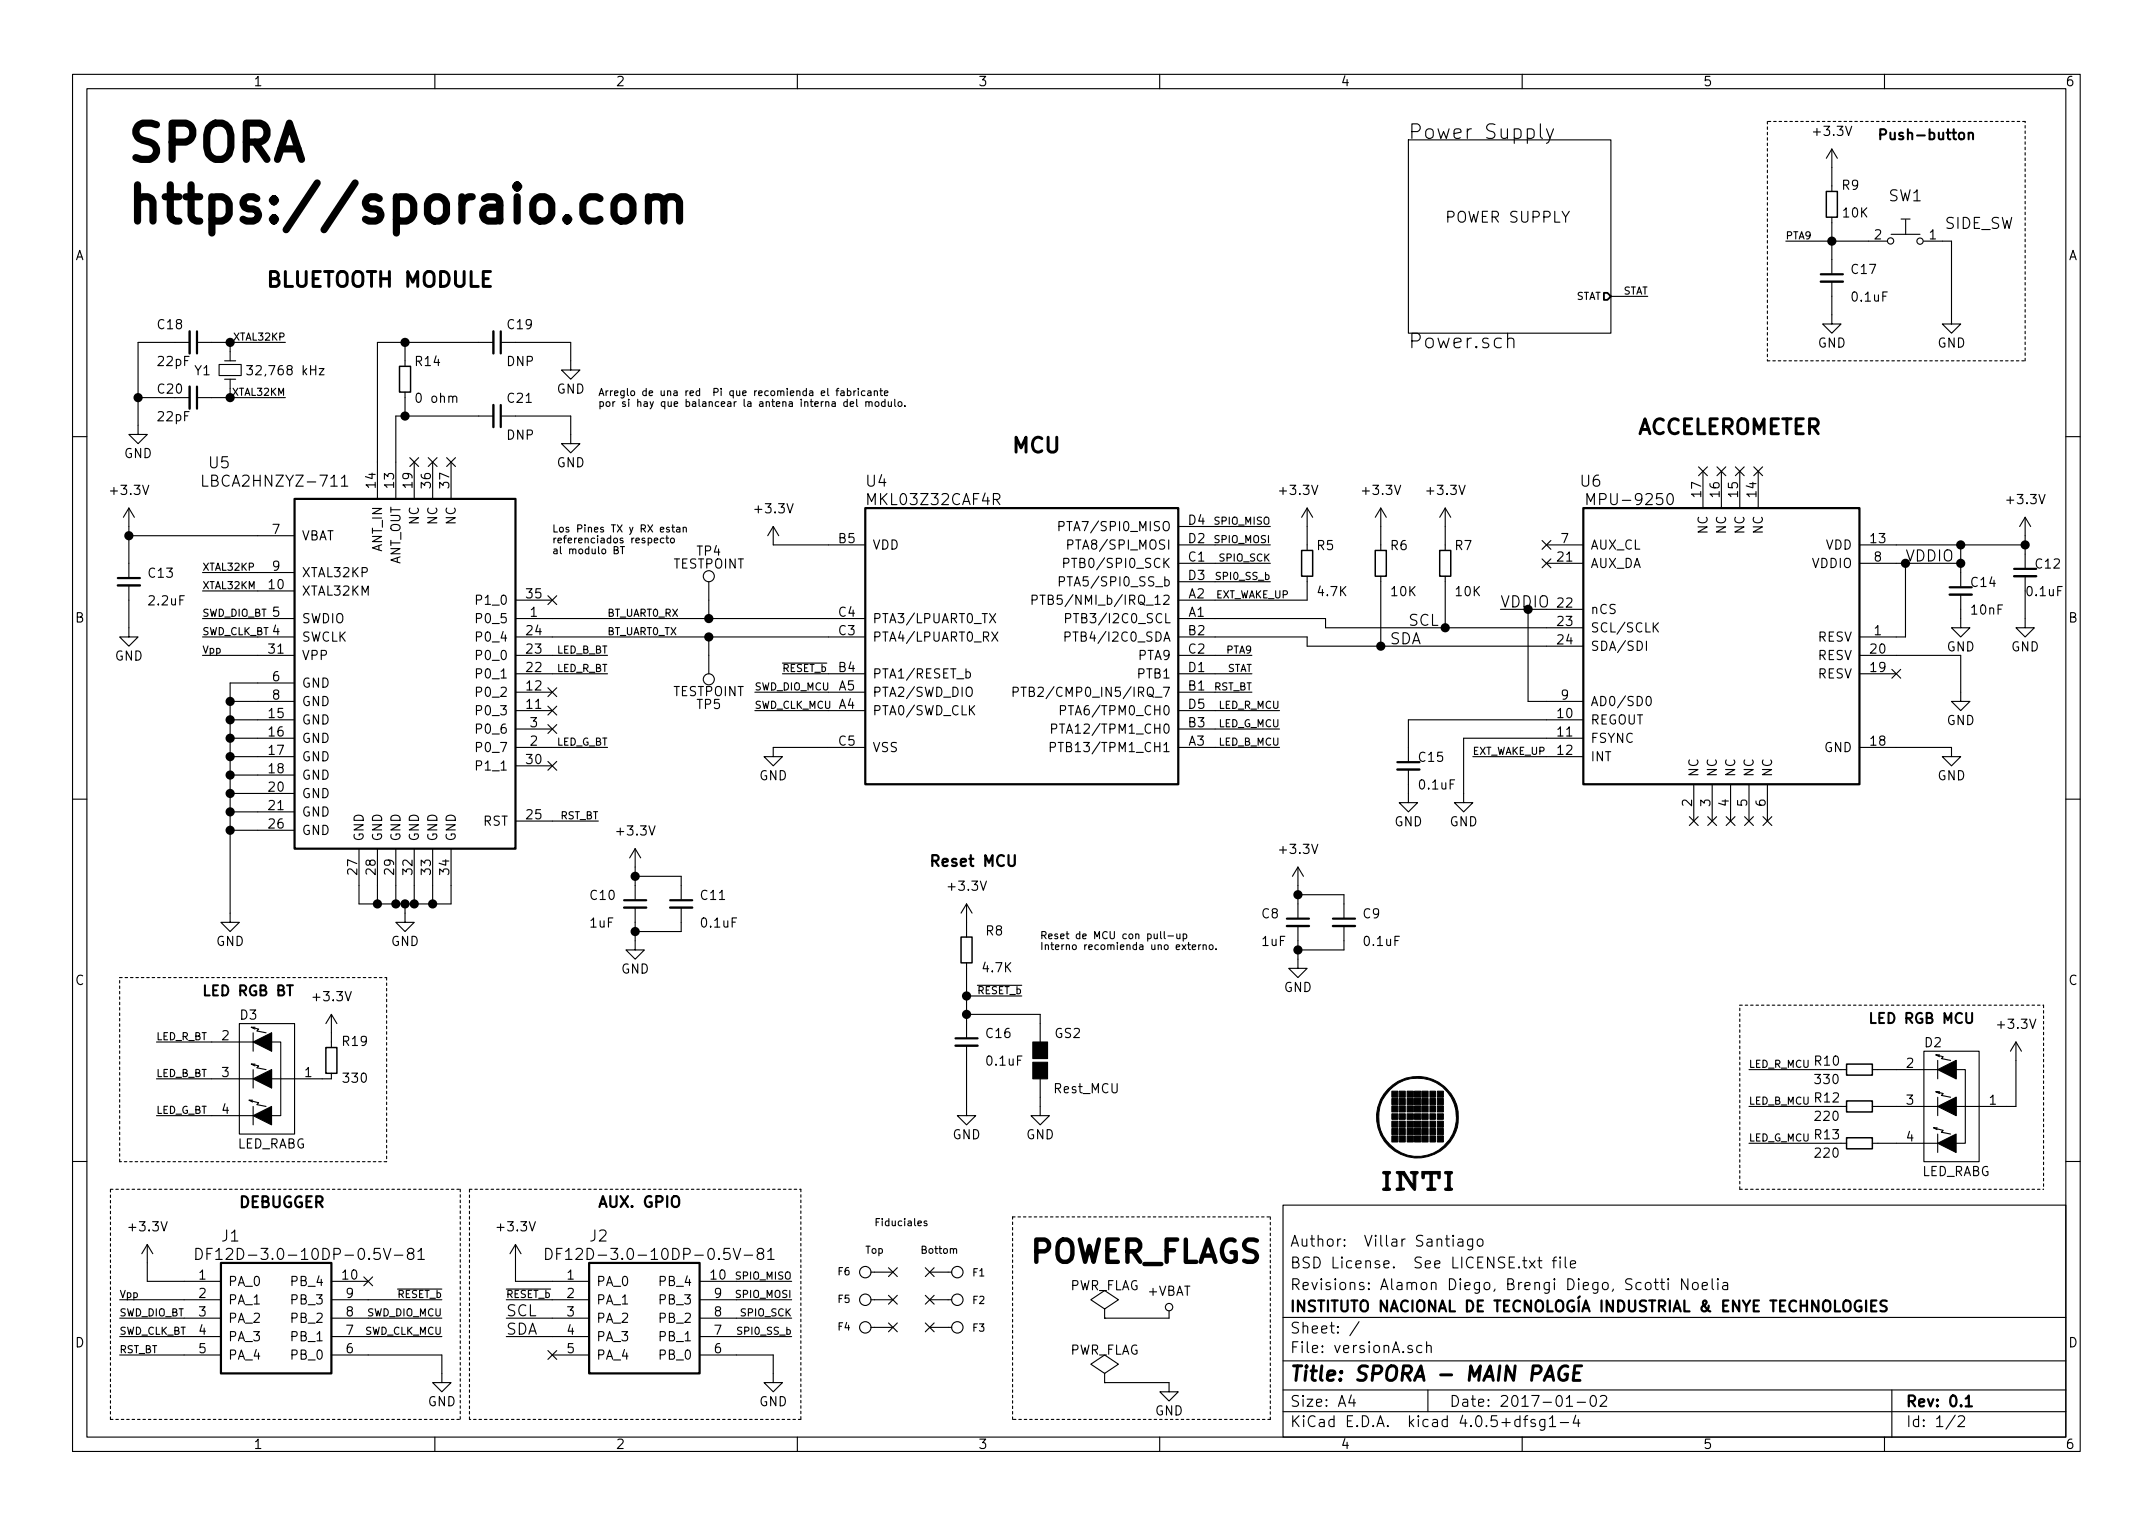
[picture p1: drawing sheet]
<svg xmlns="http://www.w3.org/2000/svg" width="297mm" height="210mm" viewBox="0 0 297 210" stroke-linecap="round" stroke-linejoin="round" font-family="sans-serif">
<g fill="none" stroke="#000" stroke-width=".15">
<path d="M10 10.3h277v189.9h-277zM12 12.2h273v186.1h-273zM60 10.3v1.9M110 10.3v1.9M160 10.3v1.9M194.3 19.3h27.9v26.7h-27.9zM210 10.3v1.9M212.5 17.1v1.7l.3 .3M213.4 17.8l.4 1.3M214.3 17.8l-.6 1.8-.3 .2M260 10.3v1.9M246.4 33.3h14"/>
<path d="M252.7 38.9v5.8h1.3l-1.3 1.3-1.2-1.3h1.2M252.7 20.6v5.8M252.7 30v7.7M252.7 20.6l-.7 1.2M252.7 20.6l.8 1.2M260.9 32.3h4M262.3 30.2h1.2M262.9 30.3v2M265.4 33.3h3.8v11.4h1.3l-1.3 1.3-1.2-1.3h1.2M19 54.9h7.2M26.2 47.2h-7.2v12.7h1.3l-1.3 1.3-1.2-1.3h1.2M27.3 47.2h12.1"/>
<path d="M27.3 54.9h12.1M30.2 50.3h3.1v1.5h-3.1zM31 49.8h1.5M31 52.3h1.5M31.7 47.2v2.6M31.7 52.3v1.3M34 50.4h.8l-.4 .5 .4 .1v.6l-.2 .1h-.4l-.2-.1M44 50.8h.7l-.7 .9h.7M55.9 47.2v3.3M55.9 54.1v3.3M68.1 57.4h-13.5v11.4M68.1 47.2h-16v21.6"/>
<path d="M69.2 57.4h9.5v3.8h1.3l-1.3 1.3-1.2-1.3h1.2M69.2 47.2h9.5v3.8h1.3l-1.3 1.3-1.2-1.3h1.2M115.3 53.9h.4M115.7 53.6l-.2 .1v.9M116 54h.4l.1 .6M116.5 54.1l-.4 .1-.1 .2 .1 .2 .4-.1M116.9 55.5l-.3-.1-.2 .2 .1 .4h.4M116.9 55.1v1M116.9 54l.3-.1 .2 .2-.1 .4h-.4M116.9 53.6v1M117.3 55.7l.5-.1-.1-.1-.3-.1-.1 .2v.4h.4M117.8 53.9v.7"/>
<path d="M118.1 53.9l-.3 .2M118.2 55.1v.9l.1 .1M118.4 53.6v.1M118.4 53.9v.7M119.3 54l-.3-.1-.2 .2 .1 .4h.4M119.5 55.5a.23 .23 0 0 1 .4 .1v.5M119.5 55.4v.7M119.7 54h.4l.1 .6M119.9 55.6a.23 .23 0 0 1 .2-.2 .23 .23 0 0 1 .2 .2v.5M120.2 54.1l-.4 .1-.1 .2 .1 .2 .4-.1M120.6 54h.1a.23 .23 0 0 1 .4 .1v.5M120.6 53.9v.7"/>
<path d="M120.8 55.5l.1-.1 .3 .1 .1 .4-.1 .1-.3 .1-.1-.1zM121.4 53.9h.4M121.5 53.6v.9l.3 .1M122 54.2l.5-.1v-.1l-.3-.1-.2 .2 .1 .4h.4M122.1 55.5l-.3-.1-.2 .2 .1 .4h.4M122.1 55.1v1M122.6 55.4v.6l.2 .1 .2-.1M123 55.4v.7M123.4 55.1v.9l.2 .1M124 55.5l.1-.1 .3 .1v.4l-.1 .1-.2 .1-.1-.1zM124.8 56v.1M208 46.8a.51 .51 0 0 1 .9 .1v1.1"/>
<path d="M222.2 40.9h5.1M10 60.2h2M17.8 70.1v9.5M17.8 70.1l-.8 1.3M17.8 70.1l.7 1.3M17.8 73.9h22.8M27.9 79h12.7M28 65.6v1.5h.7M47.1 66l.4-.4v1.5M47.1 67.1h.9M56.5 63.1l1.3 1.3M57.1 63.7v5.1"/>
<path d="M57.8 63.1l-1.3 1.3M59.1 63.1l1.2 1.3M59.7 63.7v5.1M60.3 63.1l-1.2 1.3M61.6 63.1l1.2 1.3M62.2 63.7v5.1M62.8 63.1l-1.2 1.3M84.7 75.9l.5-.1 .1-.1-.1-.2-.5-.1v1h.4l.2-.2v-.1l-.2-.2M85.9 75.4v1M90.3 74.6l.5-.1-.1-.2-.3-.1-.1 .2v.4h.4M91.6 74.3l-.3-.1-.2 .2 .1 .4h.4M91.9 74.2h.4"/>
<path d="M92 73.9v.9l.3 .1M92.3 72.8l-.2-.1-.2 .2 .1 .1 .3 .1v.2h-.4M92.6 74.3l.1-.1 .3 .1v.4l-.1 .1-.2 .1-.1-.1zM92.7 72.7h.4M92.8 72.4v.9l.3 .1M93.4 72.8h.4v.6M93.8 73h-.3l-.2 .2 .2 .2 .3-.1M94.3 72.8a.23 .23 0 0 1 .4 .1v.5M94.3 72.7v.7M106.7 72.6v2.6h12.7M106.7 72.6l-.8 1.3M106.7 72.6l.7 1.3"/>
<path d="M146.1 72.6l.6-.1 .1-.1v-.3l-.2-.1h-.5v1.2M146.8 77.7l.6-.1 .1-.2-.1-.3-.2-.1h-.4v1.3M147.3 75.2l.6-.1 .1-.2v-.3l-.2-.1h-.5v1.3M162.6 75.2h12.7M162.6 77.7h12.7M162.6 72.6h12.7M180.3 70.1l-.7 1.3M180.3 70.1v5.8M180.3 79.5v3.3h-17.7M180.3 70.1l.8 1.3M190.5 70.1l-.8 1.3M190.5 70.1v5.8"/>
<path d="M190.5 79.5v9.6M190.5 70.1l.8 1.3M199.4 70.1l-.8 1.3M199.4 70.1v5.8M199.4 79.5v7.1M199.4 70.1l.8 1.3M212.8 74.6l1.2 1.2M212.8 77.1l1.2 1.2M213.4 75.2h5M213.4 77.7h5M214 74.6l-1.2 1.2M214 77.1l-1.2 1.2"/>
<path d="M218.9 69.6v-1.5l.6 1.1 .5-1.1v1.5M230.1 68.2a.36 .36 0 0 1 .4-.1 .36 .36 0 0 1 .3 .3 .77 .77 0 0 1-.4 1.2 .89 .89 0 0 1-.3-1.4zM234.3 64.4l1.3 1.2M234.9 65v5.1M235.6 64.4l-1.3 1.2M236.9 64.4l1.2 1.2M237.5 65v5.1M238.1 64.4l-1.2 1.2M239.4 64.4l1.2 1.2M240 65v5.1M240.6 64.4l-1.2 1.2M242 64.4l1.2 1.2"/>
<path d="M242.6 65v5.1M243.2 64.4l-1.2 1.2M256.5 75.2h22.9M256.5 77.7h14M262.9 77.7v10.2h-6.4M270.5 75.2v5.7M279.4 79.5v7.1h1.3l-1.3 1.3-1.3-1.3h1.3M279.4 71.4v7M279.4 71.4l-.8 1.2M279.4 71.4l.8 1.2M285 60.2h2M17.8 80.8v7.1h1.2l-1.2 1.2-1.3-1.2h1.3"/>
<path d="M27.9 87.9h12.7M27.9 90.4h12.7M27.9 85.3h12.7M27.9 81.5h12.7M31.7 96.8h8.9M31.7 99.3h8.9M40.6 94.2h-8.9v33h1.3l-1.3 1.3-1.2-1.3h1.2M71.1 87.9h48.3M71.1 90.4h12.7M71.1 93h12.7M71.1 85.3h48.3M71.1 95.5h5.1"/>
<path d="M71.1 82.8h5.1M71.1 98h5.1M75.6 82.2l1.2 1.2M75.6 94.9l1.2 1.2M75.6 97.4l1.2 1.2M75.6 100l1.2 1.2M76.8 82.2l-1.2 1.2M76.8 94.9l-1.2 1.2M76.8 97.4l-1.2 1.2M76.8 100l-1.2 1.2M97.8 80.3v5M97.8 87.9v5.1"/>
<path d="M104.1 95.5h15.3M104.1 98h15.3M107.9 93h11.5M107.9 91.5h6.2M133.3 92.8l.1-.1a.4 .4 0 0 1 .5 .2v.4a.39 .39 0 0 1-.6 .2M133.5 94.9h.5a.83 .83 0 0 1-.2 1.2 .44 .44 0 0 1-.5-.4v-.7zM136.5 84.7l.9 1.2M136.8 87.2l.9 1.3M137.4 84.7l-.9 1.2M137.7 87.2l-.9 1.3M139.8 95.5l.6-.1 .1-.2-.1-.3-.1-.1h-.5v1.3M140.9 94.8h.7"/>
<path d="M141.2 94.8v1.3M142.4 82.8l.6-.1 .1-.2v-.3l-.2-.1h-.5v1.3M143.5 82.1h.7M143.8 82.1v1.3M146.2 80.2h.6l.1-.2-.1-.3-.2-.1h-.4v1.2M146.3 98l.6-.1 .1-.1v-.3l-.2-.1h-.5v1.2M146.9 87.9l.6-.1 .2-.2-.1-.3-.2-.1h-.5v1.3M147 85.3l.6-.1 .1-.1v-.3l-.2-.1h-.5v1.2M162.6 87.9h17.7v1.2h38.1M162.6 90.4h10.1M162.6 85.3h20.3v1.3h35.5M162.6 93h10.1"/>
<path d="M162.6 95.5h10.1M162.6 80.3h12.7M162.6 98h13.9M207 84.1h11.4M210.8 84.1v12.7h7.6M218.4 99.3h-24.1v5.7M227.2 88.5v1.2M227.2 96.2l.3-.1a.72 .72 0 0 1-.1 1.3l-.2-.2-.1-.3zM228.3 86.5l.5 .7M228.8 85.9l-.7 .7M256.5 90.4h14v6.4h1.3l-1.3 1.2-1.3-1.2h1.3M256.5 93h5.1"/>
<path d="M261 92.3l1.2 1.3M262.2 92.3l-1.2 1.3M270.5 82v4.6h1.3l-1.3 1.3-1.3-1.3h1.3M10 110.3h2M31.7 101.8h8.9M31.7 104.4h8.9M31.7 109.5h8.9M31.7 112h8.9M31.7 114.5h8.9M31.7 106.9h8.9M49.5 117.1v7.6h12.7v-7.6M52.1 117.1v7.6"/>
<path d="M54.6 117.1v7.6M57.1 117.1v7.6M59.7 117.1v7.6M71.1 103.1h12.7M71.1 100.6h5.1M71.1 105.7h5.1M71.1 113.3h11.4M75.6 105l1.2 1.3M76.8 105l-1.2 1.3M87.6 117.1v7M87.6 117.1l-.7 1.3M87.6 117.1l.8 1.3"/>
<path d="M119.4 103.1h-12.7v1.3h1.2l-1.2 1.3-1.3-1.3h1.3M144.9 103.1l.6-.1 .1-.2v-.3l-.2-.1h-.5v1.3M145.1 100.6l.6-.1 .1-.2-.1-.3-.1-.1h-.5v1.3M162.6 103.1h13.9M162.6 100.6h13.9M179.1 119.6v7M179.1 119.6l-.8 1.3M179.1 119.6l.7 1.3M194.3 106.2v4.5h1.3l-1.3 1.3-1.3-1.3h1.3M203.2 104.4h15.2M218.4 101.8h-16.5v8.9h1.3l-1.3 1.3-1.2-1.3h1.2M233.1 112.7l1.2 1.2"/>
<path d="M233.7 108.2v5.1M234.3 112.7l-1.2 1.2M235.6 112.7l1.2 1.2M236.2 108.2v5.1M236.8 112.7l-1.2 1.2M238.2 112.7l1.2 1.2M238.8 108.2v5.1M239.4 112.7l-1.2 1.2M240.7 112.7l1.2 1.2M241.3 108.2v5.1M241.9 112.7l-1.2 1.2M243.2 112.7l1.2 1.2"/>
<path d="M243.8 108.2v5.1M244.4 112.7l-1.2 1.2M256.5 103.1h12.7v1.3h1.3l-1.3 1.3-1.2-1.3h1.2M285 110.3h2M45.7 139.9l-.7 1.3M45.7 139.9v4.6M45.7 139.9l.8 1.3M55.9 124.7v2.5h1.2l-1.2 1.3-1.3-1.3h1.3M87.6 125.2v5.9h1.3l-1.3 1.2-1.2-1.2h1.2M87.6 120.9h6.4v3.2M94 125.2v3.3h-6.4M133.3 124.7v4.6"/>
<path d="M133.3 132.8v10.3M133.3 139.9h10.2v3.9M133.3 124.7l-.7 1.3M133.3 124.7l.8 1.3M133.3 137.4h7.7M134.8 135.9h6.2M160.1 128.5v.9l.2 .1M160.6 128.5v.9l.2 .1M161.1 129.1h.8M162.4 128.8v.7h.2l.2-.1M162.8 128.8v.7M163.2 128.9l.3-.1 .2 .3-.1 .4h-.4"/>
<path d="M163.2 128.8v1M163.9 130.3h.3M164 130v.9l.2 .1M164.5 130.7l.5-.1-.1-.2-.3-.1-.1 .2v.5h.4M165.4 130.3v.7M165.7 130.3l-.3 .3M166 130.4a.23 .23 0 0 1 .4 .1v.5M166 130.3v.7M166.9 130.4l.1-.1 .3 .1 .1 .4-.1 .2h-.3l-.1-.1zM167.8 130.9v.1M179.1 127.8v5.8h1.2l-1.2 1.3-1.3-1.3h1.3M179.1 123.4h6.3v3.2"/>
<path d="M185.4 127.8v3.3h-6.3M21.6 153.9h13.3M21.6 148.8h13.3M21.6 143.8h13.3M33 141.2h7.6v15.3h-7.6zM34.7 151.9l1 .2-.3 .3 1.3 .2M34.7 146.8l1 .3-.3 .2 1.3 .3M34.7 141.7l1 .3-.3 .2 1.3 .3M34.8 151.8h-.5l.5 .2M34.9 147.6v2.5M34.9 142.5v2.5M34.9 152.6v2.6"/>
<path d="M35.2 146.8h-.5l.5 .3M35.2 141.7h-.5l.5 .3M37.5 147.6v2.5zM37.5 147.6h.1M37.5 142.5v2.5zM37.5 142.5h.1M37.5 143.8h1.2v10.1h-1.2M45.7 148.1v.7h-8.2M133.3 144.3v9.6h1.3l-1.3 1.3-1.2-1.3h1.2M143.5 148.8v5.1h1.3l-1.3 1.3-1.3-1.3h1.3M241.3 147.6h13.5M241.3 157.7h13.5"/>
<path d="M241.3 152.6h13.5M258.3 147.6h9M258.3 157.7h9M258.3 152.6h9M265.4 145h7.6v15.3h-7.6zM267.1 155.7l1 .3-.3 .2 1.3 .3M267.1 150.6l1 .3-.3 .2 1.3 .3M267.1 145.5l1 .3-.3 .2 1.3 .3M267.3 155.6h-.5l.5 .2M267.3 151.4v2.5M267.3 146.3v2.5M267.3 156.5v2.5"/>
<path d="M267.6 150.6h-.5l.5 .3M267.6 145.5h-.5l.5 .3M269.9 151.4v2.5zM269.9 151.4h.1M269.9 146.3v2.5zM269.9 146.3h.1M269.9 147.6h1.2v10.1h-1.2M278.1 143.8v8.8h-8.2M278.1 143.8l-.7 1.2M278.1 143.8l.8 1.2M10 160.2h2M16.5 179.3h14"/>
<path d="M20.3 171.7l-.7 1.3M20.3 171.7v5.1h10.2M20.3 171.7l.8 1.3M27 172.2a.77 .77 0 0 1 .9 .8 .77 .77 0 0 1-.9 .8zM28.5 173h.6M29.3 172.2h-.8v1.6M29.8 172.7l.4-.5v1.6M29.8 173.8h.9M45.7 176.8h5.1M45.7 179.3h15.3M50.2 176.2l1.2 1.2M51.4 176.2l-1.2 1.2"/>
<path d="M54.4 173.2h1.2M54.8 177.8h6.2M56.5 172.9l-.3-.3 .1-.2a.48 .48 0 0 1 .7 0l.1 .2-.3 .3a.47 .47 0 0 0-.6 .3v.3a.48 .48 0 0 0 .5 .3 .48 .48 0 0 0 .4-.3v-.3l-.3-.3M57.7 172.7l.4-.5v1.6M57.7 173.8h.8M69.8 179.3h11.5M69.8 177.8h6.2M71.1 171.7l-.7 1.3M71.1 171.7v5.1h10.2M71.1 171.7l.8 1.3M75.3 172.2a.77 .77 0 0 1 .9 .8 .77 .77 0 0 1-.9 .8zM76.8 173h.5"/>
<path d="M77.5 172.2h-.7v1.6M78 172.7l.5-.5v1.6M78 173.8h.9M96.5 176.8h12.7M96.5 179.3h12.7M102.7 173.2h1.1M104.8 172.9l-.3-.3v-.2a.48 .48 0 0 1 .8 0l.1 .2-.3 .3a.47 .47 0 0 0-.6 .3v.3a.48 .48 0 0 0 .4 .3 .48 .48 0 0 0 .5-.3v-.3l-.3-.3M105.9 172.7l.5-.5v1.6M105.9 173.8h.9M120.1 179.3h3.1M120.1 175.5h3.1M122.6 174.9l1.2 1.2"/>
<path d="M122.6 178.7l1.2 1.2M123.8 178.7l-1.2 1.2M123.8 174.9l-1.2 1.2M127.7 174.9l1.2 1.2M127.7 178.7l1.2 1.2M127.9 168.5l-.3-.1-.1 .2v.1l.4 .1v.3h-.4M128.3 179.3h3M128.3 175.5h3M128.9 174.9l-1.2 1.2M128.9 178.7l-1.2 1.2M131.5 172.4a.23 .23 0 0 1 .3-.2 .23 .23 0 0 1 .2 .2v.5M177 166.3h108v32h-108z"/>
<path d="M200.5 170.4l-.1 .1 .1 .1 .1-.1-.1-.1v.2M200.5 170.9v1M201.2 171l.1-.1 .5 .1v.9M201.8 171.3l-.5 .1-.2 .2 .1 .3h.1h.5M203.2 170.9v1.3a.39 .39 0 0 1-.7 .2M203.2 171l-.5-.1-.2 .3v.6l.2 .1h.5M203.9 171.1a.41 .41 0 0 1 .7 .1v.4a.41 .41 0 0 1-.4 .3 .41 .41 0 0 1-.4-.3zM211 173.9l.8 1M211.8 173.9l-.8 1M212.2 173.9h.5M212.4 173.4v1.3l.2 .2h.1M214.2 173.9h.5"/>
<path d="M214.7 173.4l-.2 .1-.1 .2v1.2M215.2 173.4v.1v.1l.1-.1-.1-.1v.2M215.2 173.9v1M216 173.4v1.3l.2 .2M216.7 174.4l.7-.1-.1-.3-.4-.1-.2 .2v.7l.2 .1 .4-.1M228.2 176.9h.6M228.4 176.4v1.3l.2 .2h.2M229.1 176.9h.5M229.3 176.4v1.3l.2 .2h.1M230.1 176.4v.1v.1l.1-.1-.1-.1v.2M230.1 176.9v1M232.9 176.4v1.5l-.9-1.5v1.5"/>
<path d="M233.6 177.1a.41 .41 0 0 1 .7 .1v.4a.41 .41 0 0 1-.4 .3 .41 .41 0 0 1-.4-.3zM234.8 177.4l.8-.1-.1-.3-.4-.1-.3 .2 .1 .7 .2 .1 .4-.1M236.2 176.4v1.3l.2 .2M237 176.4l-.1 .1 .1 .1 .1-.1-.1-.1v.2M237 176.9v1M237.7 177l.2-.1 .4 .1 .1 .9M238.4 177.3l-.5 .1-.3 .2 .1 .2 .2 .1 .5-.1M285 160.2h2M16.5 181.9h14M16.5 184.4h14M16.5 186.9h14M45.7 186.9h15.3v3.8h1.2l-1.2 1.3-1.3-1.3h1.3"/>
<path d="M45.7 181.9h15.3M45.7 184.4h15.3M60 198.3v1.9M69.8 181.9h11.5M69.8 184.4h11.5M75.6 186.3l1.2 1.2M76.2 186.9h5.1M76.8 186.3l-1.2 1.2M96.5 186.9h10.2v3.8h1.2l-1.2 1.3-1.3-1.3h1.3M96.5 181.9h12.7M96.5 184.4h12.7M110 198.3v1.9"/>
<path d="M120.1 183.1h3.1M122.6 182.5l1.2 1.2M123.8 182.5l-1.2 1.2M127.7 182.5l1.2 1.2M128.3 183.1h3M128.9 182.5l-1.2 1.2M152.4 181.9h.1M152.4 180.6l1.9-1.3-1.9-1.3-1.9 1.3 1.9 1.3v1.3M152.4 190.7h.1M152.4 189.5l1.9-1.3-1.9-1.3-1.9 1.3 1.9 1.3v1.2M152.4 190.7h8.9v1.3h1.3l-1.3 1.3-1.3-1.3h1.3M160 198.3v1.9"/>
<path d="M161.3 180.8v1.1h-8.9M177 194.8h108M177 191.8h108M177 187.8h108M177 181.8h108M186.4 192.5l-.3 1h.9M186.8 193v1M187.5 182.3l-1.3 2M196.2 185.7l-.5-.1-.2 .3v.6l.2 .1 .5-.1M196.8 185.7a.38 .38 0 0 1 .7 .1v.8M196.8 185.1v1.5M197 191.8v3"/>
<path d="M210 198.3v1.9M210.2 195.8h.6M210.8 195.3l-.3 .1-.1 .1v1.3M211.8 195.9a.37 .37 0 0 0-.6 .1v.1a.54 .54 0 0 0 .6 .3l.1 .1-.1 .2-.2 .1-.4-.1M213.1 195.8v1.2a.39 .39 0 0 1-.6 .3M213.1 195.9l-.4-.1-.3 .3 .1 .6 .2 .1 .4-.1M213.8 195.8l.4-.5v1.5M213.8 196.8h.8M215.3 196.3h1.1M216.1 194h.9M217.4 195.2l-.4 1.1h1M217.6 193.5h1.1"/>
<path d="M217.8 195.8v1M219.5 192.7a.35 .35 0 0 1 .4-.2 .35 .35 0 0 1 .3 .3 .77 .77 0 0 1-.5 1.2 .9 .9 0 0 1-.2-1.3zM220.8 192.7l.2-.2 .5 .1a.37 .37 0 0 1 .1 .6l-.9 .8h1M260 198.3v1.9M261 191.8v6.5M269.7 195.2l-1.2 2M270.2 195.5l.2-.2 .5 .1a.37 .37 0 0 1 .1 .6l-.9 .8h.9"/>
<circle cx="260.8" cy="33.2" r=".43"/>
<circle cx="264.9" cy="33.3" r=".43"/>
<circle cx="97.8" cy="79.5" r=".76"/>
<circle cx="97.8" cy="93.7" r=".76"/>
<circle cx="119.4" cy="179.3" r=".79"/>
<circle cx="119.4" cy="175.5" r=".79"/>
<circle cx="132.1" cy="179.3" r=".79"/>
<circle cx="132.1" cy="175.5" r=".79"/>
<circle cx="119.4" cy="183.1" r=".79"/>
<circle cx="132.1" cy="183.1" r=".79"/>
<circle cx="161.3" cy="180.3" r=".51"/>
</g>
<g fill="none" stroke="#000" stroke-width=".3">
<path d="M251.2 37.8h3.1M27.2 45.7v3.1M27.2 53.3v3.1M69.1 45.7v3.1M69.1 55.9v3M16.3 79.8h3M40.6 68.8h30.5v48.3h-30.5zM119.4 70.1h43.2v38.1h-43.2zM218.4 70.1h38.1v38.1h-38.1zM277.9 78.5h3M269 81h3M139.1 118v1.2l.3 .3h.3l.3-.3v-1.2"/>
<path d="M192.8 105.2h3M86.1 124.2h3.1M92.5 124.2h3M177.5 126.7h3.1M183.9 126.7h3M131.8 143.3h3.1M30.5 174.2h15.2v15.3h-15.2zM81.3 174.2h15.2v15.3h-15.2zM258.9 179.4h-.7v1.5h.7M260.3 179.5l-.2-.1-.5 .1a.35 .35 0 0 0-.2 .4 .35 .35 0 0 0 .3 .2 .62 .62 0 0 1 .6 .4 .37 .37 0 0 1-.3 .4l-.6-.1M258.2 180.1h.5M271.2 193l.4-.5v1.5"/>
<path d="M271.2 194h.9"/>
</g>
<path d="M216.3 188.5a.86 .86 0 0 0-1.2 .8 .76 .76 0 0 0 .1 .9 .76 .76 0 0 0 .9 .1h.1l.1-.7h-.4M217.2 189.4h.6M218.2 188.4h-.9l-.3 2h1" fill="none" stroke="#000" stroke-width=".41"/>
<g fill="none" stroke="#000" stroke-width=".33">
<path d="M251.2 38.9h3.1M26.2 45.7v3.1M26.2 53.3v3.1M68.1 45.7v3.1M68.1 55.9v3M277.9 79.5h3M16.3 80.8h3M269 82h3M192.8 106.2h3M86.1 125.2h3.1M92.5 125.2h3M177.5 127.8h3.1"/>
<path d="M183.9 127.8h3M131.8 144.3h3.1"/>
</g>
<path d="M252 26.4h1.5v3.6h-1.5zM55.1 50.5h1.5v3.6h-1.5zM179.6 75.9h1.5v3.6h-1.5zM189.7 75.9h1.6v3.6h-1.6zM198.6 75.9h1.6v3.6h-1.6zM132.6 129.3h1.5v3.5h-1.5zM45 144.5h1.5v3.6h-1.5zM254.8 146.8h3.5v1.5h-3.5zM254.8 157h3.5v1.5h-3.5zM254.8 151.9h3.5v1.5h-3.5z" fill="none" stroke="#000" stroke-width=".2"/>
<path d="M34.9 153.9l2.6-1.3v2.6zM34.9 148.8l2.6-1.2v2.5zM34.9 143.8l2.6-1.3v2.5zM142.5 146.6h2v2.2h-2zM142.5 143.8h2v2.2h-2zM267.3 157.7l2.6-1.2v2.5zM267.3 152.6l2.6-1.2v2.5zM267.3 147.6l2.6-1.3v2.5z" fill="#000" stroke="#000" stroke-width=".15"/>
<g fill="#000" stroke="#000" stroke-width=".14">
<path d="M192 156.7h.9v.9h-.9zM192 155.7h.9v.8h-.9zM192 154.7h.9v.8h-.9zM192 153.7h.9v.7h-.9zM192 152.6h.9v.8h-.9zM192 151.6h.9v.8h-.9zM192 150.5h.9v.9h-.9zM193 156.7h.9v.9h-.9zM193 155.7h.9v.8h-.9zM193 154.7h.9v.8h-.9zM193 153.7h.9v.7h-.9zM193 152.6h.9v.8h-.9z"/>
<path d="M193 151.6h.9v.8h-.9zM193 150.5h.9v.9h-.9zM194.1 156.7h.9v.9h-.9zM194.1 155.7h.9v.8h-.9zM194.1 154.7h.9v.8h-.9zM194.1 153.7h.9v.7h-.9zM194.1 152.6h.9v.8h-.9zM194.1 151.6h.9v.8h-.9zM194.1 150.5h.9v.9h-.9zM195.1 156.7h.9v.9h-.9zM195.1 155.7h.9v.8h-.9zM195.1 154.7h.9v.8h-.9z"/>
<path d="M195.1 153.7h.9v.7h-.9zM195.1 152.6h.9v.8h-.9zM195.1 151.6h.9v.8h-.9zM195.1 150.5h.9v.9h-.9zM196.2 156.7h.8v.9h-.8zM196.2 155.7h.8v.8h-.8zM196.2 154.7h.8v.8h-.8zM196.2 153.7h.8v.7h-.8zM196.2 152.6h.8v.8h-.8zM196.2 151.6h.8v.8h-.8zM196.2 150.5h.8v.9h-.8zM197.3 156.7h.7v.9h-.7z"/>
<path d="M197.3 155.7h.7v.8h-.7zM197.3 154.7h.7v.8h-.7zM197.3 153.7h.7v.7h-.7zM197.3 152.6h.7v.8h-.7zM197.3 151.6h.7v.8h-.7zM197.3 150.5h.7v.9h-.7zM198.3 156.7h.8v.9h-.8zM198.3 155.7h.8v.8h-.8zM198.3 154.7h.8v.8h-.8zM198.3 153.7h.8v.7h-.8zM198.3 152.6h.8v.8h-.8zM198.3 151.6h.8v.8h-.8z"/>
<path d="M198.3 150.5h.8v.9h-.8zM191.5 150.3a5.7 5.7 0 0 1 9.4 2v1.8a5.4 5.4 0 0 0-6.7-5.2 5.4 5.4 0 0 0-3.4 7.8 5.4 5.4 0 0 0 8.4 1.4 5.3 5.3 0 0 0 1.7-4v-1.8a5.6 5.6 0 0 1-6.5 7.3 5.6 5.6 0 0 1-2.9-9.3zM190.8 161.7l1-.1v.1v.2l-.2 .1-.1 .1a3.6 3.6 0 0 0 .1 1.8l.2 .2a.93 .93 0 0 1-1 0v-.1l.4-.1v-1.9l-.4-.1zM192.6 161.7l1.2-.1 1.1 1.8 .1-1.3-.1-.1-.3-.1v-.2l.2-.1 .9 .1-.1 .2-.2 .1v.1l-.1 1.8v.3h-.1a8.1 8.1 0 0 1-1.6-2.1l-.2-.1v1.9h.4v.2l-.2 .1h-.9l-.1-.1 .1-.1 .3-.1v-1.4v-.4l-.3-.2zM196.2 161.6h2.5a1.26 1.26 0 0 1-.1 1l-.2-.1v-.5h-.8v1.9h.4l.1 .2-.1 .1h-.1h-.9l-.2-.1 .1-.1 .4-.1v-1.9h-.8v.5l-.3 .1zM199.3 161.7l.3-.1 .8 .1-.1 .2-.1 .1-.1 .1v1.5v.3l.3 .2a.93 .93 0 0 1-1.1 0v-.1l.4-.1v-1.9l-.4-.1z"/>
</g>
<path d="M271.6 18.4l.2-.1 .3 .1 .1 .8M271.6 18.3v.9M271.3 139.7v1.3a.44 .44 0 0 0 .8-.1v-1.2" fill="none" stroke="#000" stroke-width=".28"/>
<g fill="none" stroke="#000" stroke-width=".15" stroke-dasharray=".3 .4">
<path d="M243.8 16.8v33M279.4 16.8h-35.6M243.8 49.8h35.6M279.4 49.8v-33M16.5 134.9h36.8M53.3 134.9v25.4M240 138.7h41.9M281.9 138.7v25.4M15.2 164.1h48.3M16.5 160.3v-25.4M53.3 160.3h-36.8M63.5 164.1v31.7"/>
<path d="M64.8 164.1h45.7M110.5 164.1v31.7M139.7 167.9h35.6M175.3 167.9v27.9M240 164.1h41.9M240 164.1v-25.4M15.2 195.8h48.3M15.2 195.8v-31.7M64.8 195.8v-31.7M110.5 195.8h-45.7M139.7 195.8v-27.9M175.3 195.8h-35.6"/>
</g>
<g fill="#000" stroke="#000" stroke-width=".25">
<circle cx="252.7" cy="33.3" r=".51"/>
<circle cx="19" cy="54.9" r=".51"/>
<circle cx="31.8" cy="54.9" r=".51"/>
<circle cx="31.8" cy="47.2" r=".51"/>
<circle cx="55.9" cy="57.4" r=".51"/>
<circle cx="55.9" cy="47.2" r=".51"/>
<circle cx="17.8" cy="73.9" r=".51"/>
<circle cx="270.5" cy="75.2" r=".51"/>
<circle cx="270.5" cy="77.7" r=".51"/>
<circle cx="279.4" cy="75.2" r=".51"/>
<circle cx="31.8" cy="99.3" r=".51"/>
<circle cx="31.8" cy="96.8" r=".51"/>
<circle cx="97.8" cy="85.3" r=".51"/>
<circle cx="97.8" cy="87.9" r=".51"/>
<circle cx="190.5" cy="89.1" r=".51"/>
<circle cx="199.4" cy="86.6" r=".51"/>
<circle cx="31.8" cy="112" r=".51"/>
<circle cx="31.8" cy="114.5" r=".51"/>
<circle cx="31.8" cy="104.4" r=".51"/>
<circle cx="31.8" cy="106.9" r=".51"/>
<circle cx="31.8" cy="109.5" r=".51"/>
<circle cx="31.8" cy="101.8" r=".51"/>
<circle cx="52.1" cy="124.7" r=".51"/>
<circle cx="54.6" cy="124.7" r=".51"/>
<circle cx="55.9" cy="124.7" r=".51"/>
<circle cx="57.2" cy="124.7" r=".51"/>
<circle cx="59.7" cy="124.7" r=".51"/>
<circle cx="87.6" cy="120.9" r=".51"/>
<circle cx="87.6" cy="128.5" r=".51"/>
<circle cx="133.4" cy="137.4" r=".51"/>
<circle cx="133.4" cy="139.9" r=".51"/>
<circle cx="179.1" cy="123.4" r=".51"/>
<circle cx="179.1" cy="131.1" r=".51"/>
</g>
<path d="M221.3 40.4h.5l.4 .5-.4 .5h-.5z" fill="none" stroke="#000" stroke-width=".25"/>
<path d="M84.9 27.6a1.36 1.36 0 0 1 1.4-.5 1.36 1.36 0 0 1 1 1v1.4a1.35 1.35 0 0 1-1.3 1 1.35 1.35 0 0 1-1.3-1v-1.4zM89.5 27.6a1.33 1.33 0 0 1 1.9-.2l.2 .5v2.6M89.5 27.1v3.4M91.6 27.9l.2-.5 .5-.3h.7l.5 .3 .3 .5v2.6" fill="none" stroke="#000" stroke-width=".99"/>
<g font-size="7">
<text x="17.8" y="22.2">SPORA</text>
<text x="17.8" y="30.7">https://sporaio.com</text>
</g>
<text font-size="4.3" x="142.2" y="174.2">POWER_FLAGS</text>
<g font-size="2.9">
<text x="36.8" y="39.6">BLUETOOTH MODULE</text>
<text x="226.1" y="59.9">ACCELEROMETER</text>
<text x="139.7" y="62.5">MCU</text>
</g>
<g font-size="2.8">
<text x="194.3" y="19.2">Power Supply</text>
<text x="194.3" y="48.1">Power.sch</text>
<text x="178" y="190.5">Title: SPORA - MAIN PAGE</text>
</g>
<text font-size="2.2" x="207" y="83.8">VDDIO</text>
<g font-size="2.1">
<text x="260.6" y="27.8">SW1</text>
<text x="199.4" y="30.7">POWER SUPPLY</text>
<text x="268.3" y="31.6">SIDE_SW</text>
<text x="28.9" y="64.6">U5</text>
<text x="28.7" y="67.2">LBCA2HNZYZ-711</text>
<text x="119.6" y="67.2">U4</text>
<text x="120" y="69.7">MKL03Z32CAF4R</text>
<text x="218.1" y="67.2">U6</text>
<text x="219.8" y="69.7">MPU-9250</text>
<text x="262.9" y="77.5">VDDIO</text>
<text x="191.8" y="88.9">SDA</text>
<text x="194.3" y="86.4">SCL</text>
<text x="128.3" y="119.6">Reset MCU</text>
<text x="33" y="166.6">DEBUGGER</text>
<text x="82.5" y="166.6">AUX. GPIO</text>
<text x="30.5" y="173.8">DF12D-3.0-10DP-0.5V-81</text>
<text x="30.6" y="171.3">J1</text>
<text x="78.7" y="173.8">DF12D-3.0-10DP-0.5V-81</text>
<text x="81.4" y="171.3">J2</text>
<text x="178" y="172">Author: Villar Santiago</text>
<text x="178" y="178">Revisions: Alamon Diego, Brengi Diego, Scotti Noelia</text>
<text x="178" y="175">BSD License. See LICENSE.txt file</text>
<text x="69.8" y="181.6">SCL</text>
<text x="69.8" y="184.1">SDA</text>
<text x="178" y="184">Sheet: /</text>
<text x="178" y="181">INSTITUTO NACIONAL DE TECNOLOGÍA INDUSTRIAL &amp; ENYE TECHNOLOGIES</text>
<text x="178" y="186.7">File: versionA.sch</text>
<text x="178" y="196.9">KiCad E.D.A. kicad 4.0.5+dfsg1-4</text>
<text x="178" y="194.1">Size: A4</text>
<text x="200" y="194.1">Date: 2017-01-02</text>
<text x="263" y="194.1">Rev: 0.1</text>
<text x="263" y="196.9">Id: 1/2</text>
</g>
<g font-size="1.9">
<text x="259.1" y="19.3">Push-button</text>
<text x="27.9" y="137.4">LED RGB BT</text>
<text x="257.8" y="141.2">LED RGB MCU</text>
</g>
<g font-size="1.8">
<text x="35" y="11.9">1</text>
<text x="85" y="11.9">2</text>
<text x="135" y="11.9">3</text>
<text x="185" y="11.9">4</text>
<text x="235" y="11.9">5</text>
<text x="285" y="11.9">6</text>
<text x="250.4" y="18.7">+3.3V</text>
<text x="254.2" y="26.2">R9</text>
<text x="254.3" y="30">10K</text>
<text x="10.4" y="35.9">A</text>
<text x="258.6" y="33">2</text>
<text x="266.2" y="33">1</text>
<text x="285.4" y="35.9">A</text>
<text x="255.5" y="37.8">C17</text>
<text x="255.6" y="41.6">0.1uF</text>
<text x="21.8" y="45.4">C18</text>
<text x="70.1" y="45.4">C19</text>
<text x="250.8" y="47.9">GND</text>
<text x="267.3" y="47.9">GND</text>
<text x="21.9" y="50.5">22pF</text>
<text x="26.9" y="51.8">Y1</text>
<text x="34.8" y="51.8">32,768 kHz</text>
<text x="57.4" y="50.5">R14</text>
<text x="69.9" y="50.5">DNP</text>
<text x="21.8" y="54.3">C20</text>
<text x="21.9" y="58.1">22pF</text>
<text x="57.6" y="55.6">0 ohm</text>
<text x="70.1" y="55.6">C21</text>
<text x="76.8" y="54.3">GND</text>
<text x="17.1" y="63.2">GND</text>
<text x="69.9" y="60.6">DNP</text>
<text x="76.8" y="64.5">GND</text>
<text x="15.4" y="68.3">+3.3V</text>
<text x="51.8" y="67.3" transform="rotate(-90 51.8 67.3)">14</text>
<text x="54.4" y="67.3" transform="rotate(-90 54.4 67.3)">13</text>
<text x="56.9" y="67.3" transform="rotate(-90 56.9 67.3)">19</text>
<text x="59.4" y="67.3" transform="rotate(-90 59.4 67.3)">36</text>
<text x="62" y="67.3" transform="rotate(-90 62 67.3)">37</text>
<text x="104.3" y="70.8">+3.3V</text>
<text x="176.7" y="68.3">+3.3V</text>
<text x="188.2" y="68.3">+3.3V</text>
<text x="197.1" y="68.3">+3.3V</text>
<text x="234.7" y="68.5" transform="rotate(-90 234.7 68.5)">17</text>
<text x="237.2" y="68.5" transform="rotate(-90 237.2 68.5)">16</text>
<text x="239.8" y="68.5" transform="rotate(-90 239.8 68.5)">15</text>
<text x="242.3" y="68.5" transform="rotate(-90 242.3 68.5)">14</text>
<text x="277.1" y="69.5">+3.3V</text>
<text x="37.6" y="73.7">7</text>
<text x="41.7" y="74.5">VBAT</text>
<text x="52.7" y="76.2" transform="rotate(-90 52.7 76.2)">ANT_IN</text>
<text x="57.8" y="72.4" transform="rotate(-90 57.8 72.4)">NC</text>
<text x="60.3" y="72.4" transform="rotate(-90 60.3 72.4)">NC</text>
<text x="62.9" y="72.4" transform="rotate(-90 62.9 72.4)">NC</text>
<text x="96.2" y="76.7">TP4</text>
<text x="115.7" y="74.9">B5</text>
<text x="120.4" y="75.8">VDD</text>
<text x="147.2" y="73.3">PTA7/SPI0_MISO</text>
<text x="148.2" y="75.8">PTA8/SPI_MOSI</text>
<text x="164" y="77.5">C1</text>
<text x="164" y="74.9">D2</text>
<text x="164" y="72.4">D4</text>
<text x="181.7" y="75.9">R5</text>
<text x="191.9" y="75.9">R6</text>
<text x="200.8" y="75.9">R7</text>
<text x="214.9" y="77.5">21</text>
<text x="215.4" y="74.9">7</text>
<text x="219.5" y="75.8">AUX_CL</text>
<text x="235.6" y="73.7" transform="rotate(-90 235.6 73.7)">NC</text>
<text x="238.1" y="73.7" transform="rotate(-90 238.1 73.7)">NC</text>
<text x="240.7" y="73.7" transform="rotate(-90 240.7 73.7)">NC</text>
<text x="243.2" y="73.7" transform="rotate(-90 243.2 73.7)">NC</text>
<text x="251.8" y="75.8">VDD</text>
<text x="258.1" y="74.9">13</text>
<text x="258.6" y="77.5">8</text>
<text x="20.5" y="79.7">C13</text>
<text x="20.7" y="83.5">2.2uF</text>
<text x="37.1" y="81.3">10</text>
<text x="37.6" y="78.7">9</text>
<text x="41.7" y="79.6">XTAL32KP</text>
<text x="41.7" y="82.2">XTAL32KM</text>
<text x="55.2" y="78.2" transform="rotate(-90 55.2 78.2)">ANT_OUT</text>
<text x="66" y="83.4">P1_0</text>
<text x="72.7" y="82.5">35</text>
<text x="92.8" y="78.4">TESTPOINT</text>
<text x="144.6" y="83.4">PTB5/NMI_b/IRQ_12</text>
<text x="147.3" y="80.9">PTA5/SPI0_SS_b</text>
<text x="148" y="78.4">PTB0/SPI0_SCK</text>
<text x="164" y="82.5">A2</text>
<text x="164" y="80">D3</text>
<text x="181.9" y="82.2">4.7K</text>
<text x="192" y="82.2">10K</text>
<text x="200.9" y="82.2">10K</text>
<text x="214.9" y="83.8">22</text>
<text x="219.5" y="78.4">AUX_DA</text>
<text x="249.9" y="78.4">VDDIO</text>
<text x="272" y="81">C14</text>
<text x="279.7" y="82.2">0.1uF</text>
<text x="280.9" y="78.4">C12</text>
<text x="10.4" y="85.9">B</text>
<text x="37.6" y="87.6">4</text>
<text x="37.6" y="85.1">5</text>
<text x="41.7" y="88.5">SWCLK</text>
<text x="41.7" y="86">SWDIO</text>
<text x="66" y="86">P0_5</text>
<text x="66" y="88.5">P0_4</text>
<text x="72.7" y="87.6">24</text>
<text x="73.2" y="85.1">1</text>
<text x="115.7" y="87.6">C3</text>
<text x="115.7" y="85.1">C4</text>
<text x="120.4" y="88.5">PTA4/LPUART0_RX</text>
<text x="120.4" y="86">PTA3/LPUART0_TX</text>
<text x="148.1" y="88.5">PTB4/I2C0_SDA</text>
<text x="148.3" y="86">PTB3/I2C0_SCL</text>
<text x="164" y="85.1">A1</text>
<text x="164" y="87.6">B2</text>
<text x="214.9" y="86.4">23</text>
<text x="214.9" y="88.9">24</text>
<text x="219.5" y="84.7">nCS</text>
<text x="219.5" y="87.2">SCL/SCLK</text>
<text x="219.5" y="89.8">SDA/SDI</text>
<text x="250.7" y="88.5">RESV</text>
<text x="258.6" y="87.6">1</text>
<text x="268.6" y="89.9">GND</text>
<text x="272.1" y="84.8">10nF</text>
<text x="277.4" y="89.9">GND</text>
<text x="285.4" y="85.9">B</text>
<text x="15.8" y="91.1">GND</text>
<text x="37.1" y="90.2">31</text>
<text x="37.6" y="94">6</text>
<text x="41.7" y="94.9">GND</text>
<text x="41.7" y="91.1">VPP</text>
<text x="66" y="93.6">P0_1</text>
<text x="66" y="91.1">P0_0</text>
<text x="72.7" y="95.2">12</text>
<text x="72.7" y="92.7">22</text>
<text x="72.7" y="90.2">23</text>
<text x="115.7" y="92.7">B4</text>
<text x="115.7" y="95.2">A5</text>
<text x="120.4" y="93.6">PTA1/RESET_b</text>
<text x="157" y="93.6">PTB1</text>
<text x="157" y="91.1">PTA9</text>
<text x="164" y="95.2">B1</text>
<text x="164" y="92.7">D1</text>
<text x="164" y="90.2">C2</text>
<text x="250.7" y="91.1">RESV</text>
<text x="250.7" y="93.6">RESV</text>
<text x="258.1" y="90.2">20</text>
<text x="258.1" y="92.7">19</text>
<text x="37.1" y="99.1">15</text>
<text x="37.1" y="101.6">16</text>
<text x="37.6" y="96.5">8</text>
<text x="41.7" y="97.4">GND</text>
<text x="41.7" y="99.9">GND</text>
<text x="66" y="101.2">P0_6</text>
<text x="66" y="98.7">P0_3</text>
<text x="66" y="96.1">P0_2</text>
<text x="72.7" y="97.8">11</text>
<text x="73.2" y="100.3">3</text>
<text x="92.8" y="96">TESTPOINT</text>
<text x="96.2" y="97.8">TP5</text>
<text x="115.7" y="97.8">A4</text>
<text x="120.4" y="98.7">PTA0/SWD_CLK</text>
<text x="120.4" y="96.1">PTA2/SWD_DIO</text>
<text x="142.3" y="96.1">PTB2/CMP0_IN5/IRQ_7</text>
<text x="146.3" y="101.2">PTA12/TPM1_CH0</text>
<text x="147.3" y="98.7">PTA6/TPM0_CH0</text>
<text x="164" y="100.3">B3</text>
<text x="164" y="97.8">D5</text>
<text x="214.9" y="99.1">10</text>
<text x="214.9" y="101.6">11</text>
<text x="215.4" y="96.5">9</text>
<text x="219.5" y="97.4">AD0/SD0</text>
<text x="219.5" y="99.9">REGOUT</text>
<text x="268.6" y="100">GND</text>
<text x="37.1" y="104.1">17</text>
<text x="37.1" y="106.7">18</text>
<text x="41.7" y="102.5">GND</text>
<text x="41.7" y="105">GND</text>
<text x="41.7" y="107.6">GND</text>
<text x="66" y="103.8">P0_7</text>
<text x="66" y="106.3">P1_1</text>
<text x="72.7" y="105.4">30</text>
<text x="73.2" y="102.9">2</text>
<text x="104.7" y="107.6">GND</text>
<text x="115.7" y="102.9">C5</text>
<text x="120.4" y="103.8">VSS</text>
<text x="146.3" y="103.8">PTB13/TPM1_CH1</text>
<text x="164" y="102.9">A3</text>
<text x="195.8" y="105.1">C15</text>
<text x="214.9" y="104.1">12</text>
<text x="219.5" y="102.5">FSYNC</text>
<text x="219.5" y="105">INT</text>
<text x="234.3" y="107.2" transform="rotate(-90 234.3 107.2)">NC</text>
<text x="236.9" y="107.2" transform="rotate(-90 236.9 107.2)">NC</text>
<text x="239.4" y="107.2" transform="rotate(-90 239.4 107.2)">NC</text>
<text x="241.9" y="107.2" transform="rotate(-90 241.9 107.2)">NC</text>
<text x="244.5" y="107.2" transform="rotate(-90 244.5 107.2)">NC</text>
<text x="251.6" y="103.8">GND</text>
<text x="258.1" y="102.9">18</text>
<text x="267.3" y="107.6">GND</text>
<text x="37.1" y="109.2">20</text>
<text x="37.1" y="111.8">21</text>
<text x="41.7" y="110.1">GND</text>
<text x="41.7" y="112.6">GND</text>
<text x="66.6" y="113.9">RST</text>
<text x="72.7" y="113">25</text>
<text x="192.4" y="114">GND</text>
<text x="195.9" y="108.9">0.1uF</text>
<text x="200" y="114">GND</text>
<text x="233.4" y="111.2" transform="rotate(-90 233.4 111.2)">2</text>
<text x="236" y="111.2" transform="rotate(-90 236 111.2)">3</text>
<text x="238.5" y="111.2" transform="rotate(-90 238.5 111.2)">4</text>
<text x="241" y="111.2" transform="rotate(-90 241 111.2)">5</text>
<text x="243.6" y="111.2" transform="rotate(-90 243.6 111.2)">6</text>
<text x="37.1" y="114.3">26</text>
<text x="41.7" y="115.2">GND</text>
<text x="50.2" y="116.1" transform="rotate(-90 50.2 116.1)">GND</text>
<text x="52.7" y="116.1" transform="rotate(-90 52.7 116.1)">GND</text>
<text x="55.2" y="116.1" transform="rotate(-90 55.2 116.1)">GND</text>
<text x="57.8" y="116.1" transform="rotate(-90 57.8 116.1)">GND</text>
<text x="60.3" y="116.1" transform="rotate(-90 60.3 116.1)">GND</text>
<text x="62.9" y="116.1" transform="rotate(-90 62.9 116.1)">GND</text>
<text x="85.3" y="115.3">+3.3V</text>
<text x="176.7" y="117.8">+3.3V</text>
<text x="49.3" y="120.6" transform="rotate(-90 49.3 120.6)">27</text>
<text x="51.8" y="120.6" transform="rotate(-90 51.8 120.6)">28</text>
<text x="54.4" y="120.6" transform="rotate(-90 54.4 120.6)">29</text>
<text x="56.9" y="120.6" transform="rotate(-90 56.9 120.6)">32</text>
<text x="59.4" y="120.6" transform="rotate(-90 59.4 120.6)">33</text>
<text x="62" y="120.6" transform="rotate(-90 62 120.6)">34</text>
<text x="81.5" y="124.1">C10</text>
<text x="96.7" y="124.1">C11</text>
<text x="131" y="122.9">+3.3V</text>
<text x="29.8" y="130.5">GND</text>
<text x="53.9" y="130.5">GND</text>
<text x="81.4" y="128">1uF</text>
<text x="96.9" y="128">0.1uF</text>
<text x="136.1" y="129.1">R8</text>
<text x="174.1" y="126.7">C8</text>
<text x="174.1" y="130.5">1uF</text>
<text x="188.1" y="126.7">C9</text>
<text x="188.3" y="130.5">0.1uF</text>
<text x="10.4" y="135.9">C</text>
<text x="85.7" y="134.3">GND</text>
<text x="135.7" y="134.1">4.7K</text>
<text x="177.1" y="136.8">GND</text>
<text x="285.4" y="135.9">C</text>
<text x="30.6" y="143.5">2</text>
<text x="33.2" y="140.7">D3</text>
<text x="43.4" y="138.1">+3.3V</text>
<text x="136.1" y="143.2">C16</text>
<text x="145.6" y="143.2">GS2</text>
<text x="275.8" y="141.9">+3.3V</text>
<text x="30.6" y="148.6">3</text>
<text x="42.1" y="148.6">1</text>
<text x="47.3" y="144.3">R19</text>
<text x="47.5" y="149.4">330</text>
<text x="136.2" y="147">0.1uF</text>
<text x="250.4" y="147">R10</text>
<text x="250.5" y="149.5">330</text>
<text x="263" y="147.3">2</text>
<text x="265.6" y="144.5">D2</text>
<text x="30.6" y="153.7">4</text>
<text x="145.4" y="150.8">Rest_MCU</text>
<text x="250.4" y="152.1">R12</text>
<text x="250.5" y="154.6">220</text>
<text x="263" y="152.4">3</text>
<text x="274.5" y="152.4">1</text>
<text x="32.6" y="158.4">LED_RABG</text>
<text x="131.4" y="157.2">GND</text>
<text x="141.6" y="157.2">GND</text>
<text x="250.4" y="157.2">R13</text>
<text x="250.5" y="159.7">220</text>
<text x="263" y="157.5">4</text>
<text x="265" y="162.2">LED_RABG</text>
<text x="18" y="169.9">+3.3V</text>
<text x="68.8" y="169.9">+3.3V</text>
<text x="27.5" y="176.5">1</text>
<text x="27.5" y="179.1">2</text>
<text x="31.5" y="177.4">PA_0</text>
<text x="31.5" y="180">PA_1</text>
<text x="40.3" y="180">PB_3</text>
<text x="40.3" y="177.4">PB_4</text>
<text x="47.3" y="176.5">10</text>
<text x="47.8" y="179.1">9</text>
<text x="78.3" y="176.5">1</text>
<text x="78.3" y="179.1">2</text>
<text x="82.3" y="177.4">PA_0</text>
<text x="82.3" y="180">PA_1</text>
<text x="91.1" y="180">PB_3</text>
<text x="91.1" y="177.4">PB_4</text>
<text x="98.1" y="176.5">10</text>
<text x="98.6" y="179.1">9</text>
<text x="147.4" y="178">PWR_FLAG</text>
<text x="158.4" y="178.8">+VBAT</text>
<text x="10.4" y="185.9">D</text>
<text x="27.5" y="181.6">3</text>
<text x="27.5" y="184.1">4</text>
<text x="31.5" y="182.5">PA_2</text>
<text x="31.5" y="185">PA_3</text>
<text x="40.3" y="185">PB_1</text>
<text x="40.3" y="182.5">PB_2</text>
<text x="47.8" y="184.1">7</text>
<text x="47.8" y="181.6">8</text>
<text x="78.3" y="181.6">3</text>
<text x="78.3" y="184.1">4</text>
<text x="82.3" y="182.5">PA_2</text>
<text x="82.3" y="185">PA_3</text>
<text x="91.1" y="185">PB_1</text>
<text x="91.1" y="182.5">PB_2</text>
<text x="98.6" y="184.1">7</text>
<text x="98.6" y="181.6">8</text>
<text x="285.4" y="185.9">D</text>
<text x="27.5" y="186.7">5</text>
<text x="31.5" y="187.6">PA_4</text>
<text x="40.3" y="187.6">PB_0</text>
<text x="47.8" y="186.7">6</text>
<text x="78.3" y="186.7">5</text>
<text x="82.3" y="187.6">PA_4</text>
<text x="91.1" y="187.6">PB_0</text>
<text x="98.6" y="186.7">6</text>
<text x="147.4" y="186.9">PWR_FLAG</text>
<text x="59" y="194">GND</text>
<text x="104.7" y="194">GND</text>
<text x="159.3" y="195.3">GND</text>
<text x="35" y="199.9">1</text>
<text x="85" y="199.9">2</text>
<text x="135" y="199.9">3</text>
<text x="185" y="199.9">4</text>
<text x="235" y="199.9">5</text>
<text x="285" y="199.9">6</text>
</g>
<g font-size="1.4">
<text x="246.4" y="33">PTA9</text>
<text x="217.2" y="41.4">STAT</text>
<text x="223.7" y="40.6">STAT</text>
<text x="32.3" y="47">XTAL32KP</text>
<text x="32.1" y="54.6">XTAL32KM</text>
<text x="82.5" y="54.6">Arreglo de una red Pi que recomienda el fabricante</text>
<text x="82.5" y="56.1">por si hay que balancear la antena interna del modulo.</text>
<text x="76.2" y="73.5">Los Pines TX y RX estan</text>
<text x="76.2" y="74.9">referenciados respecto</text>
<text x="76.2" y="76.4">al modulo BT</text>
<text x="167.7" y="72.4">SPIO_MISO</text>
<text x="167.7" y="74.9">SPIO_MOSI</text>
<text x="168.3" y="77.5">SPIO_SCK</text>
<text x="27.9" y="78.7">XTAL32KP</text>
<text x="27.9" y="81.3">XTAL32KM</text>
<text x="167.5" y="82.5">EXT_WAKE_UP</text>
<text x="168" y="80">SPI0_SS_b</text>
<text x="27.9" y="85.1">SWD_DIO_BT</text>
<text x="27.9" y="87.6">SWD_CLK_BT</text>
<text x="83.8" y="85.1">BT_UART0_RX</text>
<text x="83.8" y="87.6">BT_UART0_TX</text>
<text x="27.9" y="90.2">Vpp</text>
<text x="76.7" y="90.2">LED_B_BT</text>
<text x="76.7" y="92.7">LED_R_BT</text>
<text x="104.1" y="95.2">SWD_DIO_MCU</text>
<text x="107.9" y="92.7">RESET_b</text>
<text x="167.4" y="95.2">RST_BT</text>
<text x="169.1" y="92.7">STAT</text>
<text x="169.2" y="90.2">PTA9</text>
<text x="104.1" y="97.8">SWD_CLK_MCU</text>
<text x="168" y="100.3">LED_G_MCU</text>
<text x="168.1" y="97.8">LED_R_MCU</text>
<text x="76.6" y="102.9">LED_G_BT</text>
<text x="168.1" y="102.9">LED_B_MCU</text>
<text x="203.2" y="104.1">EXT_WAKE_UP</text>
<text x="77.2" y="113">RST_BT</text>
<text x="143.5" y="129.6">Reset de MCU con pull-up</text>
<text x="143.5" y="131.1">Interno recomienda uno externo.</text>
<text x="134.8" y="137.2">RESET_b</text>
<text x="21.6" y="143.5">LED_R_BT</text>
<text x="21.6" y="148.6">LED_B_BT</text>
<text x="241.3" y="147.3">LED_R_MCU</text>
<text x="21.6" y="153.7">LED_G_BT</text>
<text x="241.3" y="152.4">LED_B_MCU</text>
<text x="241.3" y="157.5">LED_G_MCU</text>
<text x="119.4" y="173">Top</text>
<text x="120.6" y="169.2">Fiduciales</text>
<text x="127" y="173">Bottom</text>
<text x="16.5" y="179.1">Vpp</text>
<text x="54.8" y="179.1">RESET_b</text>
<text x="69.8" y="179.1">RESET_b</text>
<text x="101.6" y="176.5">SPIO_MISO</text>
<text x="101.6" y="179.1">SPIO_MOSI</text>
<text x="115.6" y="179.8">F5</text>
<text x="115.6" y="175.9">F6</text>
<text x="134.2" y="176.1">F1</text>
<text x="134.2" y="179.9">F2</text>
<text x="16.5" y="181.6">SWD_DIO_BT</text>
<text x="16.5" y="184.1">SWD_CLK_BT</text>
<text x="50.2" y="184.1">SWD_CLK_MCU</text>
<text x="50.6" y="181.6">SWD_DIO_MCU</text>
<text x="102" y="184.1">SPI0_SS_b</text>
<text x="102.2" y="181.6">SPIO_SCK</text>
<text x="115.6" y="183.6">F4</text>
<text x="134.2" y="183.7">F3</text>
<text x="16.5" y="186.7">RST_BT</text>
</g>
</svg>
